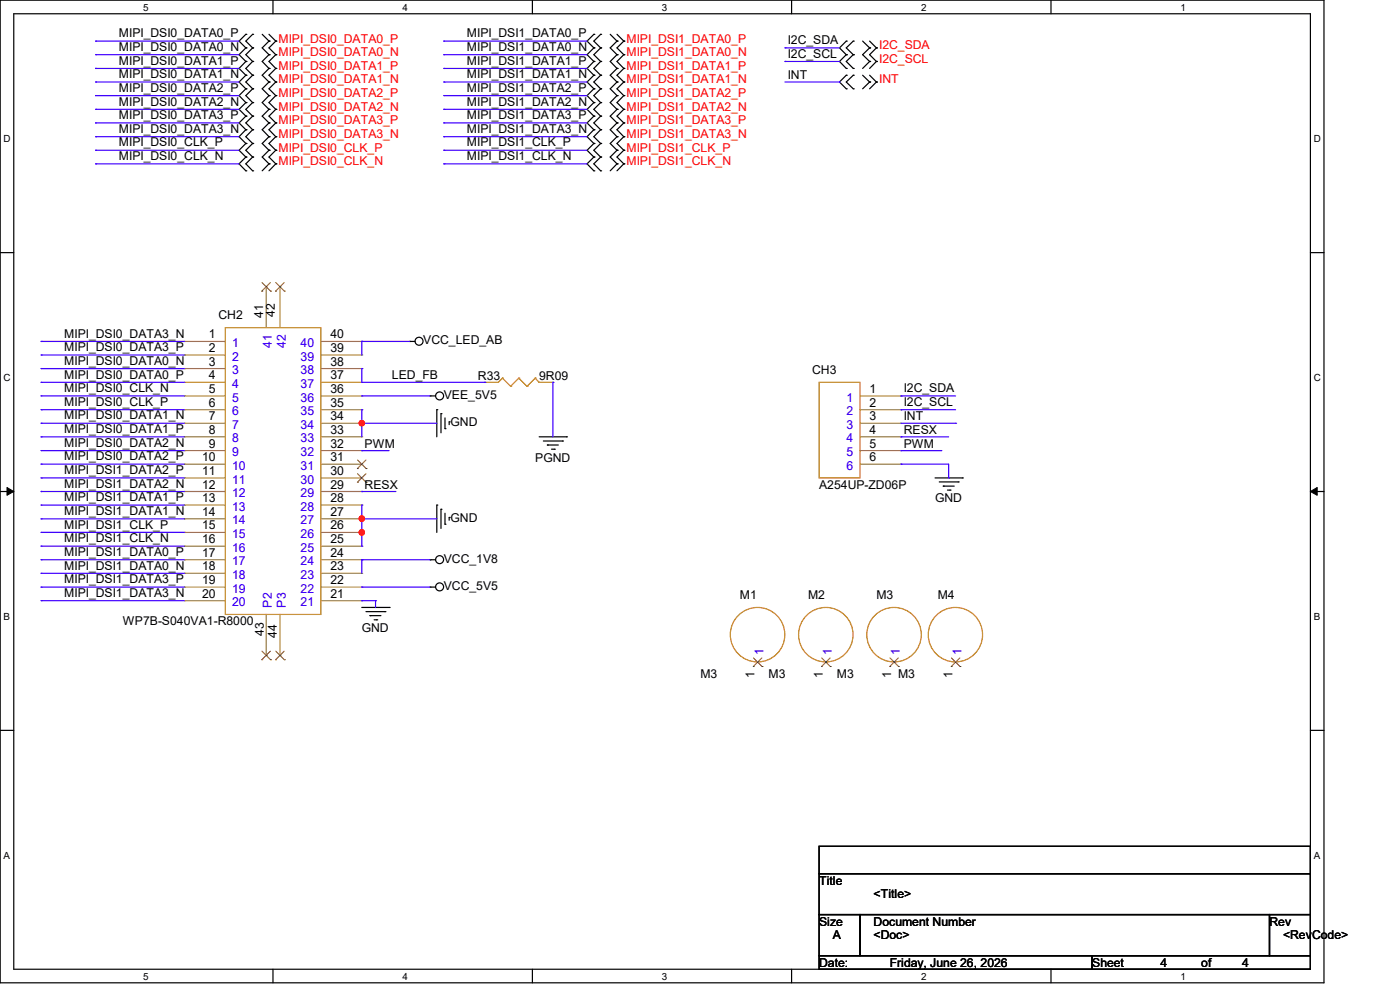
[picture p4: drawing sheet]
<svg xmlns="http://www.w3.org/2000/svg" width="297mm" height="210mm" viewBox="0 0 297 210" stroke-linecap="round" stroke-linejoin="round" font-family="sans-serif">
<path d="M0 0h280.9v208.5h-280.9zM2.9 2.9h275.1v202.7h-275.1z" fill="none" stroke="#000" stroke-width=".25"/>
<g fill="#fff">
<path d="M30.4 .3h1.1v2.4h-1.1z"/>
<path d="M30.4 205.9h1.1v2.3h-1.1z"/>
</g>
<path d="M57.9 0v2.9M57.9 205.6v2.9" fill="none" stroke="#000" stroke-width=".25"/>
<g fill="#fff">
<path d="M85.4 .3h1.1v2.4h-1.1z"/>
<path d="M85.4 205.9h1.1v2.3h-1.1z"/>
</g>
<path d="M112.9 0v2.9M112.9 205.6v2.9" fill="none" stroke="#000" stroke-width=".25"/>
<g fill="#fff">
<path d="M140.4 .3h1.2v2.4h-1.2z"/>
<path d="M140.4 205.9h1.2v2.3h-1.2z"/>
</g>
<path d="M167.9 0v2.9M167.9 205.6v2.9" fill="none" stroke="#000" stroke-width=".25"/>
<g fill="#fff">
<path d="M195.4 .3h1.2v2.4h-1.2z"/>
<path d="M195.4 205.9h1.2v2.3h-1.2z"/>
</g>
<path d="M223 0v2.9M223 205.6v2.9" fill="none" stroke="#000" stroke-width=".25"/>
<g fill="#fff">
<path d="M250.4 .3h1.2v2.4h-1.2z"/>
<path d="M250.4 205.9h1.2v2.3h-1.2z"/>
<path d="M.8 28.2h1.4v2.4h-1.4z"/>
<path d="M278.7 28.2h1.5v2.4h-1.5z"/>
<path d="M.8 78.9h1.4v2.3h-1.4z"/>
<path d="M278.7 78.9h1.5v2.3h-1.5z"/>
</g>
<path d="M0 53.6h2.9M278 53.6h2.9" fill="none" stroke="#000" stroke-width=".25"/>
<g fill="#fff">
<path d="M.8 129.6h1.3v2.3h-1.3z"/>
<path d="M278.7 129.6h1.4v2.3h-1.4z"/>
</g>
<path d="M0 104.3h2.9M278 104.3h2.9" fill="none" stroke="#000" stroke-width=".25"/>
<path d="M1.5 103.4l1.4 .9-1.4 .8zM278 104.3l1.4-.9v1.7z" fill="#000" stroke="#000" stroke-width=".21"/>
<g fill="#fff">
<path d="M.8 180.3h1.3v2.3h-1.3z"/>
<path d="M278.7 180.3h1.4v2.3h-1.4z"/>
</g>
<g fill="none" stroke="#000" stroke-width=".25">
<path d="M52.2 7.3h.1M52.2 10.2h.1M52.2 13h.1M52.2 16h.1M52.2 18.8h.1M52.2 7.3l-1.5 1.4 1.5 1.5M52.2 10.2l-1.5 1.4 1.5 1.4M52.2 13l-1.5 1.5 1.5 1.5M52.2 16l-1.5 1.4 1.5 1.4M52.2 18.8l-1.5 1.5 1.5 1.5M53.6 7.3h.1M53.6 10.2h.1"/>
<path d="M53.6 13h.1M53.6 16h.1M53.6 18.8h.1M53.6 7.3l-1.4 1.4 1.4 1.5M53.6 10.2l-1.4 1.4 1.4 1.4M53.6 13l-1.4 1.5 1.4 1.5M53.6 16l-1.4 1.4 1.4 1.4M53.6 18.8l-1.4 1.5 1.4 1.5M55.6 7.3l1.5 1.4M57.1 8.7h.1M57.1 11.6h.1M57.1 14.5h.1"/>
<path d="M57.1 17.4h.1M57.1 7.3l1.4 1.4M57.1 8.7l-1.5 1.5 1.5 1.4M57.1 11.6l-1.5 1.4 1.5 1.5M57.1 14.5l-1.5 1.5 1.5 1.4M57.1 17.4l-1.5 1.4 1.5 1.5M58.5 8.7h.1M58.5 11.6h.1M58.5 14.5h.1M58.5 17.4h.1M58.5 8.7l-1.4 1.5 1.4 1.4M58.5 11.6l-1.4 1.4 1.4 1.5"/>
<path d="M58.5 14.5l-1.4 1.5 1.4 1.4M58.5 17.4l-1.4 1.4 1.4 1.5M126 7.3h.1M126 10.2h.1M126 13h.1M126 16h.1M126 18.8h.1M126 7.3l-1.5 1.4 1.5 1.5M126 10.2l-1.5 1.4 1.5 1.4M126 13l-1.5 1.5 1.5 1.5M126 16l-1.5 1.4 1.5 1.4M126 18.8l-1.5 1.5 1.5 1.5"/>
<path d="M127.4 7.3h.1M127.4 10.2h.1M127.4 13h.1M127.4 16h.1M127.4 18.8h.1M127.4 7.3l-1.4 1.4 1.4 1.5M127.4 10.2l-1.4 1.4 1.4 1.4M127.4 13l-1.4 1.5 1.4 1.5M127.4 16l-1.4 1.4 1.4 1.4M127.4 18.8l-1.4 1.5 1.4 1.5M129.5 7.3l1.4 1.4M130.9 8.7h.1"/>
<path d="M130.9 11.6h.1M130.9 14.5h.1M130.9 17.4h.1M130.9 7.3l1.4 1.4M130.9 8.7l-1.4 1.5 1.4 1.4M130.9 11.6l-1.4 1.4 1.4 1.5M130.9 14.5l-1.4 1.5 1.4 1.4M130.9 17.4l-1.4 1.4 1.4 1.5M132.3 8.7h.1M132.3 11.6h.1M132.3 14.5h.1M132.3 17.4h.1"/>
<path d="M132.3 8.7l-1.4 1.5 1.4 1.4M132.3 11.6l-1.4 1.4 1.4 1.5M132.3 14.5l-1.4 1.5 1.4 1.4M132.3 17.4l-1.4 1.4 1.4 1.5M179.5 8.7h.1M179.5 11.6h.1M179.5 14.5h.1M179.5 16h.1M179.5 18.8h.1M179.5 8.7l-1.4 1.5 1.4 1.4M179.5 11.6l-1.4 1.4 1.4 1.5M179.5 16l-1.4 1.4 1.4 1.4"/>
<path d="M181 8.7h.1M181 11.6h.1M181 14.5h.1M181 16h.1M181 18.8h.1M181 8.7l-1.5 1.5 1.5 1.4M181 11.6l-1.5 1.4 1.5 1.5M181 16l-1.5 1.4 1.5 1.4M183 8.7l1.5 1.5M183 16l1.5 1.4M184.5 10.2h.1M184.5 13h.1"/>
<path d="M184.5 17.4h.1M184.5 8.7l1.4 1.5M184.5 10.2l-1.5 1.4 1.5 1.4M184.5 13l-1.5 1.5M184.5 16l1.4 1.4M184.5 17.4l-1.5 1.4M185.9 10.2h.1M185.9 13h.1M185.9 17.4h.1M185.9 10.2l-1.4 1.4 1.4 1.4M185.9 13l-1.4 1.5M185.9 17.4l-1.4 1.4"/>
<path d="M52.2 21.8h.1M52.2 24.6h.1M52.2 27.5h.1M52.2 30.4h.1M52.2 33.3h.1M52.2 36.2h.1M52.2 21.8l-1.5 1.4 1.5 1.4M52.2 24.6l-1.5 1.5 1.5 1.4M52.2 27.5l-1.5 1.5 1.5 1.4M52.2 30.4l-1.5 1.5 1.5 1.4M52.2 33.3l-1.5 1.5 1.5 1.4M53.6 21.8h.1"/>
<path d="M53.6 24.6h.1M53.6 27.5h.1M53.6 30.4h.1M53.6 33.3h.1M53.6 36.2h.1M53.6 21.8l-1.4 1.4 1.4 1.4M53.6 24.6l-1.4 1.5 1.4 1.4M53.6 27.5l-1.4 1.5 1.4 1.4M53.6 30.4l-1.4 1.5 1.4 1.4M53.6 33.3l-1.4 1.5 1.4 1.4M57.1 20.3h.1M57.1 23.2h.1"/>
<path d="M57.1 26.1h.1M57.1 29h.1M57.1 31.9h.1M57.1 34.8h.1M57.1 20.3l-1.5 1.5 1.5 1.4M57.1 23.2l-1.5 1.4 1.5 1.5M57.1 26.1l-1.5 1.4 1.5 1.5M57.1 29l-1.5 1.4 1.5 1.5M57.1 31.9l-1.5 1.4 1.5 1.5M57.1 34.8l-1.5 1.4M58.5 20.3h.1M58.5 23.2h.1"/>
<path d="M58.5 26.1h.1M58.5 29h.1M58.5 31.9h.1M58.5 34.8h.1M58.5 20.3l-1.4 1.5 1.4 1.4M58.5 23.2l-1.4 1.4 1.4 1.5M58.5 26.1l-1.4 1.4 1.4 1.5M58.5 29l-1.4 1.4 1.4 1.5M58.5 31.9l-1.4 1.4 1.4 1.5M58.5 34.8l-1.4 1.4M126 21.8h.1M126 24.6h.1"/>
<path d="M126 27.5h.1M126 30.4h.1M126 33.3h.1M126 36.2h.1M126 21.8l-1.5 1.4 1.5 1.4M126 24.6l-1.5 1.5 1.5 1.4M126 27.5l-1.5 1.5 1.5 1.4M126 30.4l-1.5 1.5 1.5 1.4M126 33.3l-1.5 1.5 1.5 1.4M127.4 21.8h.1M127.4 24.6h.1M127.4 27.5h.1"/>
<path d="M127.4 30.4h.1M127.4 33.3h.1M127.4 36.2h.1M127.4 21.8l-1.4 1.4 1.4 1.4M127.4 24.6l-1.4 1.5 1.4 1.4M127.4 27.5l-1.4 1.5 1.4 1.4M127.4 30.4l-1.4 1.5 1.4 1.4M127.4 33.3l-1.4 1.5 1.4 1.4M130.9 20.3h.1M130.9 23.2h.1M130.9 26.1h.1M130.9 29h.1"/>
<path d="M130.9 31.9h.1M130.9 34.8h.1M130.9 20.3l-1.4 1.5 1.4 1.4M130.9 23.2l-1.4 1.4 1.4 1.5M130.9 26.1l-1.4 1.4 1.4 1.5M130.9 29l-1.4 1.4 1.4 1.5M130.9 31.9l-1.4 1.4 1.4 1.5M130.9 34.8l-1.4 1.4M132.3 20.3h.1M132.3 23.2h.1M132.3 26.1h.1M132.3 29h.1"/>
<path d="M132.3 31.9h.1M132.3 34.8h.1M132.3 20.3l-1.4 1.5 1.4 1.4M132.3 23.2l-1.4 1.4 1.4 1.5M132.3 26.1l-1.4 1.4 1.4 1.5M132.3 29l-1.4 1.4 1.4 1.5M132.3 31.9l-1.4 1.4 1.4 1.5M132.3 34.8l-1.4 1.4M86.9 72.4h.1M86.9 72.4h1.2M91.2 84h.1M91.2 84h1.2"/>
<path d="M92.7 86.9h.1M92.7 86.9v5.8M93.6 87.8h.1M93.6 87.8v4M94.4 90.9h.1M94.4 88.6v2.3M95.3 89.5h.1M95.3 89.5v.6M114.4 92.7h5.8M115.3 93.6h4M116.1 94.4h.1M116.1 94.4h2.3"/>
<path d="M117 95.3h.6M117.6 95.3h.1M119.3 93.6h.1M120.2 92.7h.1M91.2 118.7h.1M91.2 118.7h1.2M92.7 107.1h.1M92.7 107.1v5.8M93.6 108h.1M93.6 108v4.1M94.4 111.2h.1M94.4 108.9v2.3"/>
<path d="M95.3 109.8h.1M95.3 109.8v.6M198.4 101.4h5.8M199.3 102.2h4M200.1 103.1h.1M200.1 103.1h2.3M201 104h.5M201.5 104h.1M203.3 102.2h.1M204.2 101.4h.1M76.8 128.9h5.7M77.6 129.8h4.1"/>
<path d="M78.5 130.6h.1M78.5 130.6h2.3M79.4 131.5h.5M79.9 131.5h.1M81.7 129.8h.1M82.5 128.9h.1M91.2 124.5h.1M91.2 124.5h1.2M0 154.9h2.9M278 154.9h2.9M173.8 179.5h104.2v5.8h-104.2zM173.8 185.3h104.2v8.7h-104.2z"/>
<path d="M173.8 194h8.7v8.7h-8.7zM182.5 194h86.8v8.7h-86.8zM269.3 194h8.7v8.7h-8.7zM173.8 202.7h57.9v2.9h-57.9zM231.7 202.7h46.3v2.9h-46.3z"/>
<circle cx="88.9" cy="72.4" r=".85"/>
<circle cx="93.3" cy="84" r=".85"/>
<circle cx="93.3" cy="118.7" r=".85"/>
<circle cx="93.3" cy="124.5" r=".85"/>
</g>
<g fill="none" stroke="#cc8006" stroke-width=".25">
<path d="M47.8 69.5h20.3v60.8h-20.3zM106.6 80.2h.1M106.6 80.2l-.9 .9M106.6 80.2l1.7 1.8M108.3 82h.1M110.1 80.2h.1M110.1 80.2l-1.8 1.8M110.1 80.2l1.7 1.8M111.8 82h.1M113.5 80.2h.1M113.5 80.2l-1.7 1.8M113.5 80.2l.9 .9"/>
<path d="M114.4 81.1h.1M173.8 81.1h8.7v20.3h-8.7z"/>
<circle cx="160.7" cy="134.6" r="5.8"/>
<circle cx="175.2" cy="134.6" r="5.8"/>
<circle cx="189.7" cy="134.6" r="5.8"/>
<circle cx="202.7" cy="134.6" r="5.8"/>
</g>
<g fill="none" stroke="#a84" stroke-width=".25">
<path d="M39.1 72.4h.1M39.1 75.3h.1M39.1 78.2h.1M39.1 72.4h8.7M39.1 75.3h8.7M39.1 78.2h8.7M56.5 60.8h.1M56.5 60.8v8.7M59.4 60.8h.1M59.4 60.8v8.7M68.1 72.4h8.7M68.1 75.3h8.7"/>
<path d="M68.1 78.2h8.7M76.8 78.2h.1M76.8 75.3h.1M76.8 72.4h.1M39.1 98.5h.1M39.1 81.1h.1M39.1 84h.1M39.1 86.9h.1M39.1 89.8h.1M39.1 92.7h.1M39.1 95.6h.1M39.1 84h8.7"/>
<path d="M39.1 86.9h8.7M39.1 89.8h8.7M39.1 92.7h8.7M39.1 95.6h8.7M39.1 98.5h8.7M39.1 81.1h8.7M68.1 84h8.7M68.1 86.9h8.7M68.1 89.8h8.7M68.1 92.7h8.7M68.1 95.6h8.7M68.1 98.5h8.7"/>
<path d="M68.1 81.1h8.7M76.8 98.5h.1M76.8 95.6h.1M76.8 92.7h.1M76.8 89.8h.1M76.8 86.9h.1M76.8 84h.1M76.8 81.1h.1M102.8 81.1h.1M102.8 81.1h2.9M114.4 81.1h2.9M117.3 81.1h.1"/>
<path d="M182.5 84h8.6M182.5 86.9h8.6M182.5 89.8h8.6M182.5 92.7h8.6M182.5 95.6h8.6M182.5 98.5h8.6M191.1 84h.1M191.1 86.9h.1M191.1 89.8h.1M191.1 92.7h.1M191.1 95.6h.1M191.1 98.5h.1"/>
<path d="M39.1 101.4h.1M39.1 104.3h.1M39.1 107.1h.1M39.1 110.1h.1M39.1 112.9h.1M39.1 115.9h.1M39.1 118.7h.1M39.1 101.4h8.7M39.1 104.3h8.7M39.1 107.1h8.7M39.1 110.1h8.7M39.1 112.9h8.7"/>
<path d="M39.1 115.9h8.7M39.1 118.7h8.7M68.1 101.4h8.7M68.1 104.3h8.7M68.1 107.1h8.7M68.1 110.1h8.7M68.1 112.9h8.7M68.1 115.9h8.7M68.1 118.7h8.7M76.8 118.7h.1M76.8 115.9h.1M76.8 112.9h.1"/>
<path d="M76.8 110.1h.1M76.8 107.1h.1M76.8 104.3h.1M76.8 101.4h.1M39.1 121.6h.1M39.1 124.5h.1M39.1 127.4h.1M39.1 121.6h8.7M39.1 124.5h8.7M39.1 127.4h8.7M56.5 139h.1M56.5 130.3v8.7"/>
<path d="M59.4 139h.1M59.4 130.3v8.7M68.1 121.6h8.7M68.1 124.5h8.7M68.1 127.4h8.7M76.8 127.4h.1M76.8 124.5h.1M76.8 121.6h.1M160.7 140.5h.1M175.2 140.5h.1M189.7 140.5h.1M202.7 140.5h.1"/>
</g>
<g fill="none" stroke="#804000" stroke-width=".21">
<path d="M55.6 59.9l1.8 1.9M57.4 59.9l-1.9 1.9M58.5 59.9l1.8 1.9M60.3 59.9l-1.8 1.9M55.5 61.8h.1M57.4 61.8h.1M58.5 61.8h.1M60.3 61.8h.1M75.8 99.4h.1M75.9 97.6l1.8 1.8M77.6 97.6l-1.8 1.8M77.7 99.4h.1"/>
<path d="M75.8 102.3h.1M75.9 100.5l1.8 1.8M77.6 100.5l-1.8 1.8M77.7 102.3h.1M55.5 140h.1M55.6 138.1l1.8 1.9M57.4 138.1l-1.9 1.9M57.4 140h.1M58.5 140h.1M58.5 138.1l1.8 1.9M60.3 138.1l-1.8 1.9M60.3 140h.1"/>
<path d="M159.9 139.6l1.8 1.8M161.6 139.6l-1.8 1.8M174.3 139.6l1.8 1.8M176.1 139.6l-1.8 1.8M188.8 139.6l1.8 1.8M190.6 139.6l-1.8 1.8M201.8 139.6l1.9 1.8M203.6 139.6l-1.8 1.8M159.8 141.4h.1M161.7 141.4h.1M174.3 141.4h.1M176.1 141.4h.1"/>
<path d="M188.8 141.4h.1M190.6 141.4h.1M201.8 141.4h.1M203.7 141.4h.1"/>
</g>
<g fill="none" stroke="#4200ff" stroke-width=".25">
<path d="M20.3 8.7h.1M20.3 11.6h.1M20.3 14.5h.1M20.3 17.4h.1M20.3 8.7h30.4M20.3 11.6h30.4M20.3 14.5h30.4M20.3 17.4h30.4M94.1 8.7h.1M94.1 11.6h.1M94.1 14.5h.1M94.1 17.4h.1"/>
<path d="M94.1 8.7h30.4M94.1 11.6h30.4M94.1 14.5h30.4M94.1 17.4h30.4M166.5 10.2h.1M166.5 13h.1M166.5 17.4h11.6M166.5 10.2h11.6M166.5 13h11.6M178.1 17.4h.1M20.3 20.3h.1M20.3 23.2h.1"/>
<path d="M20.3 26.1h.1M20.3 29h.1M20.3 31.9h.1M20.3 34.8h.1M20.3 20.3h30.4M20.3 23.2h30.4M20.3 26.1h30.4M20.3 29h30.4M20.3 31.9h30.4M20.3 34.8h30.4M94.1 20.3h.1M94.1 23.2h.1"/>
<path d="M94.1 26.1h.1M94.1 29h.1M94.1 31.9h.1M94.1 34.8h.1M94.1 20.3h30.4M94.1 23.2h30.4M94.1 26.1h30.4M94.1 29h30.4M94.1 31.9h30.4M94.1 34.8h30.4M8.7 72.4h.1M8.7 75.3h.1"/>
<path d="M8.7 78.2h.1M8.7 72.4h30.4M8.7 75.3h30.4M8.7 78.2h30.4M76.8 72.4h.1M76.8 78.2h.1M76.8 72.4h10.1M76.8 78.2v2.9h26M76.8 72.4v2.9M8.7 81.1h.1M8.7 84h.1M8.7 86.9h.1"/>
<path d="M8.7 89.8h.1M8.7 92.7h.1M8.7 95.6h.1M8.7 98.5h.1M8.7 98.5h30.4M8.7 95.6h30.4M8.7 92.7h30.4M8.7 89.8h30.4M8.7 84h30.4M8.7 86.9h30.4M8.7 81.1h30.4M76.8 84h.1"/>
<path d="M76.8 86.9h.1M76.8 89.8h.1M76.8 95.6h.1M76.8 95.6h5.7M76.8 89.8h15.9M76.8 84h14.4M76.8 86.9v5.8M102.8 81.1h.1M117.3 81.1h.1M117.3 81.1v11.6M191.1 98.5h.1M191.1 95.6h.1"/>
<path d="M191.1 92.7h.1M191.1 84h.1M191.1 86.9h.1M191.1 98.5h10.2v2.9M191.1 95.6h8.7M191.1 92.7h10.2M191.1 89.8h11.6M191.1 84h11.6M191.1 86.9h11.6M202.7 89.8h.1M8.7 101.4h.1M8.7 104.3h.1"/>
<path d="M8.7 107.1h.1M8.7 110.1h.1M8.7 112.9h.1M8.7 115.9h.1M8.7 118.7h.1M8.7 101.4h30.4M8.7 104.3h30.4M8.7 107.1h30.4M8.7 110.1h30.4M8.7 112.9h30.4M8.7 115.9h30.4M8.7 118.7h30.4"/>
<path d="M76.8 104.3h.1M76.8 107.1h.1M76.8 110.1h.1M76.8 112.9h.1M76.8 118.7h.1M76.8 115.9h.1M76.8 104.3h7.2M76.8 110.1h15.9M76.8 118.7h14.4M76.8 107.1v8.8M76.8 118.7v2.9M201.3 101.4h.1"/>
<path d="M8.7 121.6h.1M8.7 124.5h.1M8.7 127.4h.1M8.7 121.6h30.4M8.7 124.5h30.4M8.7 127.4h30.4M76.8 124.5h.1M76.8 127.4h.1M76.8 124.5h14.4M76.8 127.4h2.9M79.7 127.4h.1M79.7 127.4v1.5"/>
</g>
<g fill="#f00" stroke="#f00" stroke-width=".25">
<circle cx="76.7" cy="89.8" r=".56"/>
<circle cx="76.7" cy="110" r=".56"/>
<circle cx="76.7" cy="112.9" r=".56"/>
</g>
<g font-size="2.6">
<text x="25.2" y="7.9">MIPI_DSI0_DATA0_P</text>
<text x="25.2" y="10.8">MIPI_DSI0_DATA0_N</text>
<text x="99.1" y="7.9">MIPI_DSI1_DATA0_P</text>
<text x="99.1" y="10.8">MIPI_DSI1_DATA0_N</text>
<text x="167.1" y="9.4">I2C_SDA</text>
<text x="25.2" y="13.7">MIPI_DSI0_DATA1_P</text>
<text x="25.2" y="16.6">MIPI_DSI0_DATA1_N</text>
<text x="99.1" y="13.7">MIPI_DSI1_DATA1_P</text>
<text x="99.1" y="16.6">MIPI_DSI1_DATA1_N</text>
<text x="167.1" y="12.2">I2C_SCL</text>
<text x="167.1" y="16.8">INT</text>
<text x="25.2" y="19.5">MIPI_DSI0_DATA2_P</text>
<text x="25.2" y="22.4">MIPI_DSI0_DATA2_N</text>
<text x="99.1" y="19.5">MIPI_DSI1_DATA2_P</text>
<text x="99.1" y="22.4">MIPI_DSI1_DATA2_N</text>
<text x="25.2" y="25.3">MIPI_DSI0_DATA3_P</text>
<text x="25.2" y="28.2">MIPI_DSI0_DATA3_N</text>
<text x="99.1" y="25.3">MIPI_DSI1_DATA3_P</text>
<text x="99.1" y="28.2">MIPI_DSI1_DATA3_N</text>
<text x="25.2" y="31.1">MIPI_DSI0_CLK_P</text>
<text x="25.2" y="34">MIPI_DSI0_CLK_N</text>
<text x="99.1" y="31.1">MIPI_DSI1_CLK_P</text>
<text x="99.1" y="34">MIPI_DSI1_CLK_N</text>
<text x="13.6" y="71.6">MIPI_DSI0_DATA3_N</text>
<text x="44.3" y="71.8">1</text>
<text x="46.4" y="67.8">CH2</text>
<text x="55.8" y="67.5" transform="rotate(-90 55.8 67.5)">41</text>
<text x="58.3" y="67.2" transform="rotate(-90 58.3 67.2)">42</text>
<text x="70.1" y="71.8">40</text>
<text x="13.6" y="74.5">MIPI_DSI0_DATA3_P</text>
<text x="13.6" y="77.4">MIPI_DSI0_DATA0_N</text>
<text x="44.3" y="74.7">2</text>
<text x="44.3" y="77.6">3</text>
<text x="70.1" y="77.6">38</text>
<text x="70.1" y="74.7">39</text>
<text x="89.8" y="73">VCC_LED_AB</text>
<text x="13.6" y="80.3">MIPI_DSI0_DATA0_P</text>
<text x="13.6" y="83.2">MIPI_DSI0_CLK_N</text>
<text x="44.3" y="80.5">4</text>
<text x="44.3" y="83.4">5</text>
<text x="70.1" y="83.4">36</text>
<text x="70.1" y="80.5">37</text>
<text x="83.1" y="80.3">LED_FB</text>
<text x="101.4" y="80.5">R33</text>
<text x="114.4" y="80.5">9R09</text>
<text x="172.3" y="79.4">CH3</text>
<text x="184.5" y="83.4">1</text>
<text x="191.7" y="83.2">I2C_SDA</text>
<text x="13.6" y="86.1">MIPI_DSI0_CLK_P</text>
<text x="13.6" y="89">MIPI_DSI0_DATA1_N</text>
<text x="44.3" y="86.3">6</text>
<text x="44.3" y="89.2">7</text>
<text x="70.1" y="89.2">34</text>
<text x="70.1" y="86.3">35</text>
<text x="94.1" y="84.6">VEE_5V5</text>
<text x="184.5" y="86.3">2</text>
<text x="184.5" y="89.2">3</text>
<text x="191.7" y="89.2">INT</text>
<text x="191.7" y="86.1">I2C_SCL</text>
<text x="13.6" y="91.9">MIPI_DSI0_DATA1_P</text>
<text x="13.6" y="94.8">MIPI_DSI0_DATA2_N</text>
<text x="44.3" y="92">8</text>
<text x="44.3" y="95">9</text>
<text x="70.1" y="95">32</text>
<text x="70.1" y="92">33</text>
<text x="77.3" y="95">PWM</text>
<text x="95.6" y="90.4">GND</text>
<text x="184.5" y="92">4</text>
<text x="184.5" y="95">5</text>
<text x="191.7" y="95">PWM</text>
<text x="191.7" y="92.1">RESX</text>
<text x="13.6" y="97.7">MIPI_DSI0_DATA2_P</text>
<text x="13.6" y="100.6">MIPI_DSI1_DATA2_P</text>
<text x="42.9" y="97.8">10</text>
<text x="42.9" y="100.8">11</text>
<text x="70.1" y="100.8">30</text>
<text x="70.1" y="97.8">31</text>
<text x="113.5" y="97.9">PGND</text>
<text x="184.5" y="97.8">6</text>
<text x="13.6" y="103.5">MIPI_DSI1_DATA2_N</text>
<text x="13.6" y="106.3">MIPI_DSI1_DATA1_P</text>
<text x="42.9" y="103.6">12</text>
<text x="42.9" y="106.5">13</text>
<text x="70.1" y="106.5">28</text>
<text x="70.1" y="103.6">29</text>
<text x="77.3" y="103.7">RESX</text>
<text x="173.8" y="103.7">A254UP-ZD06P</text>
<text x="198.4" y="106.6">GND</text>
<text x="13.6" y="109.3">MIPI_DSI1_DATA1_N</text>
<text x="13.6" y="112.1">MIPI_DSI1_CLK_P</text>
<text x="42.9" y="109.4">14</text>
<text x="42.9" y="112.3">15</text>
<text x="70.1" y="112.3">26</text>
<text x="70.1" y="109.4">27</text>
<text x="95.6" y="110.7">GND</text>
<text x="13.6" y="115.1">MIPI_DSI1_CLK_N</text>
<text x="13.6" y="117.9">MIPI_DSI1_DATA0_P</text>
<text x="42.9" y="115.2">16</text>
<text x="42.9" y="118.1">17</text>
<text x="70.1" y="118.1">24</text>
<text x="70.1" y="115.2">25</text>
<text x="94.1" y="119.3">VCC_1V8</text>
<text x="13.6" y="120.8">MIPI_DSI1_DATA0_N</text>
<text x="13.6" y="123.7">MIPI_DSI1_DATA3_P</text>
<text x="42.9" y="121">18</text>
<text x="42.9" y="123.9">19</text>
<text x="70.1" y="123.9">22</text>
<text x="70.1" y="121">23</text>
<text x="94.1" y="125.1">VCC_5V5</text>
<text x="13.6" y="126.6">MIPI_DSI1_DATA3_N</text>
<text x="42.9" y="126.8">20</text>
<text x="70.1" y="126.8">21</text>
<text x="157" y="127.2">M1</text>
<text x="171.4" y="127.2">M2</text>
<text x="185.9" y="127.2">M3</text>
<text x="199" y="127.2">M4</text>
<text x="26.1" y="132.7">WP7B-S040VA1-R8000</text>
<text x="56" y="135" transform="rotate(-90 56 135)">43</text>
<text x="58.8" y="135.3" transform="rotate(-90 58.8 135.3)">44</text>
<text x="76.7" y="134.1">GND</text>
<text x="148.6" y="143.9">M3</text>
<text x="160.1" y="143.9" transform="rotate(-90 160.1 143.9)">1</text>
<text x="163.1" y="143.9">M3</text>
<text x="174.6" y="143.9" transform="rotate(-90 174.6 143.9)">1</text>
<text x="177.5" y="143.9">M3</text>
<text x="189.1" y="143.9" transform="rotate(-90 189.1 143.9)">1</text>
<text x="190.5" y="143.9">M3</text>
<text x="202.1" y="143.9" transform="rotate(-90 202.1 143.9)">1</text>
<text x="173.8" y="187.7">Title</text>
<text x="185.3" y="190.6">&lt;Title&gt;</text>
<text x="173.8" y="196.3">Size</text>
<text x="185.3" y="196.3">Document Number</text>
<text x="269.3" y="196.3">Rev</text>
<text x="176.7" y="199.3">A</text>
<text x="185.3" y="199.3">&lt;Doc&gt;</text>
<text x="272.2" y="199.3">&lt;RevCode&gt;</text>
<text x="173.8" y="205.1">Date:</text>
<text x="188.8" y="205.1">Friday, June 26, 2026</text>
<text x="231.7" y="205.1">Sheet</text>
<text x="246.2" y="205.1">4</text>
<text x="254.8" y="205.1">of</text>
<text x="263.5" y="205.1">4</text>
</g>
<g font-size="2.6" fill="#f00">
<text x="59.1" y="9">MIPI_DSI0_DATA0_P</text>
<text x="59.1" y="11.9">MIPI_DSI0_DATA0_N</text>
<text x="132.9" y="9">MIPI_DSI1_DATA0_P</text>
<text x="132.9" y="11.9">MIPI_DSI1_DATA0_N</text>
<text x="186.5" y="10.5">I2C_SDA</text>
<text x="59.1" y="14.8">MIPI_DSI0_DATA1_P</text>
<text x="59.1" y="17.7">MIPI_DSI0_DATA1_N</text>
<text x="132.9" y="14.8">MIPI_DSI1_DATA1_P</text>
<text x="132.9" y="17.7">MIPI_DSI1_DATA1_N</text>
<text x="186.5" y="13.4">I2C_SCL</text>
<text x="186.5" y="17.7">INT</text>
<text x="59.1" y="20.6">MIPI_DSI0_DATA2_P</text>
<text x="59.1" y="23.5">MIPI_DSI0_DATA2_N</text>
<text x="132.9" y="20.6">MIPI_DSI1_DATA2_P</text>
<text x="132.9" y="23.5">MIPI_DSI1_DATA2_N</text>
<text x="59.1" y="26.4">MIPI_DSI0_DATA3_P</text>
<text x="59.1" y="29.3">MIPI_DSI0_DATA3_N</text>
<text x="132.9" y="26.4">MIPI_DSI1_DATA3_P</text>
<text x="132.9" y="29.3">MIPI_DSI1_DATA3_N</text>
<text x="59.1" y="32.2">MIPI_DSI0_CLK_P</text>
<text x="59.1" y="35.1">MIPI_DSI0_CLK_N</text>
<text x="132.9" y="32.2">MIPI_DSI1_CLK_P</text>
<text x="132.9" y="35.1">MIPI_DSI1_CLK_N</text>
</g>
<g font-size="2.6" fill="#00c">
<text x="49.2" y="73.6">1</text>
<text x="49.2" y="76.5">2</text>
<text x="57.7" y="73.8" transform="rotate(-90 57.7 73.8)">41</text>
<text x="60.6" y="73.8" transform="rotate(-90 60.6 73.8)">42</text>
<text x="63.8" y="76.5">39</text>
<text x="63.8" y="73.6">40</text>
<text x="49.2" y="79.4">3</text>
<text x="49.2" y="82.3">4</text>
<text x="63.8" y="82.3">37</text>
<text x="63.8" y="79.4">38</text>
<text x="49.2" y="85.2">5</text>
<text x="49.2" y="88.1">6</text>
<text x="63.8" y="88.1">35</text>
<text x="63.8" y="85.2">36</text>
<text x="179.6" y="85.2">1</text>
<text x="179.6" y="88.1">2</text>
<text x="49.2" y="91">7</text>
<text x="49.2" y="93.9">8</text>
<text x="63.8" y="93.9">33</text>
<text x="63.8" y="91">34</text>
<text x="179.6" y="91">3</text>
<text x="179.6" y="93.9">4</text>
<text x="49.2" y="99.7">10</text>
<text x="49.2" y="96.8">9</text>
<text x="63.8" y="99.7">31</text>
<text x="63.8" y="96.8">32</text>
<text x="179.6" y="96.8">5</text>
<text x="179.6" y="99.7">6</text>
<text x="49.2" y="102.6">11</text>
<text x="49.2" y="105.5">12</text>
<text x="63.8" y="105.5">29</text>
<text x="63.8" y="102.6">30</text>
<text x="49.2" y="108.3">13</text>
<text x="49.2" y="111.3">14</text>
<text x="63.8" y="111.3">27</text>
<text x="63.8" y="108.3">28</text>
<text x="49.2" y="114.1">15</text>
<text x="49.2" y="117">16</text>
<text x="49.2" y="119.9">17</text>
<text x="63.8" y="119.9">24</text>
<text x="63.8" y="117">25</text>
<text x="63.8" y="114.1">26</text>
<text x="49.2" y="122.8">18</text>
<text x="49.2" y="125.7">19</text>
<text x="63.8" y="125.7">22</text>
<text x="63.8" y="122.8">23</text>
<text x="49.2" y="128.6">20</text>
<text x="57.7" y="128.9" transform="rotate(-90 57.7 128.9)">P2</text>
<text x="60.6" y="128.9" transform="rotate(-90 60.6 128.9)">P3</text>
<text x="63.8" y="128.6">21</text>
<text x="162" y="139" transform="rotate(-90 162 139)">1</text>
<text x="176.4" y="139" transform="rotate(-90 176.4 139)">1</text>
<text x="190.9" y="139" transform="rotate(-90 190.9 139)">1</text>
<text x="204" y="139" transform="rotate(-90 204 139)">1</text>
</g>
<g font-size="2.1">
<text x="30.4" y="2.2">5</text>
<text x="85.4" y="2.2">4</text>
<text x="140.4" y="2.2">3</text>
<text x="195.4" y="2.2">2</text>
<text x="250.4" y="2.2">1</text>
<text x=".8" y="30.1">D</text>
<text x="278.7" y="30.1">D</text>
<text x=".8" y="80.8">C</text>
<text x="278.7" y="80.8">C</text>
<text x=".8" y="131.5">B</text>
<text x="278.7" y="131.5">B</text>
<text x=".8" y="182.2">A</text>
<text x="278.7" y="182.2">A</text>
<text x="30.4" y="207.8">5</text>
<text x="85.4" y="207.8">4</text>
<text x="140.4" y="207.8">3</text>
<text x="195.4" y="207.8">2</text>
<text x="250.4" y="207.8">1</text>
</g>
</svg>
